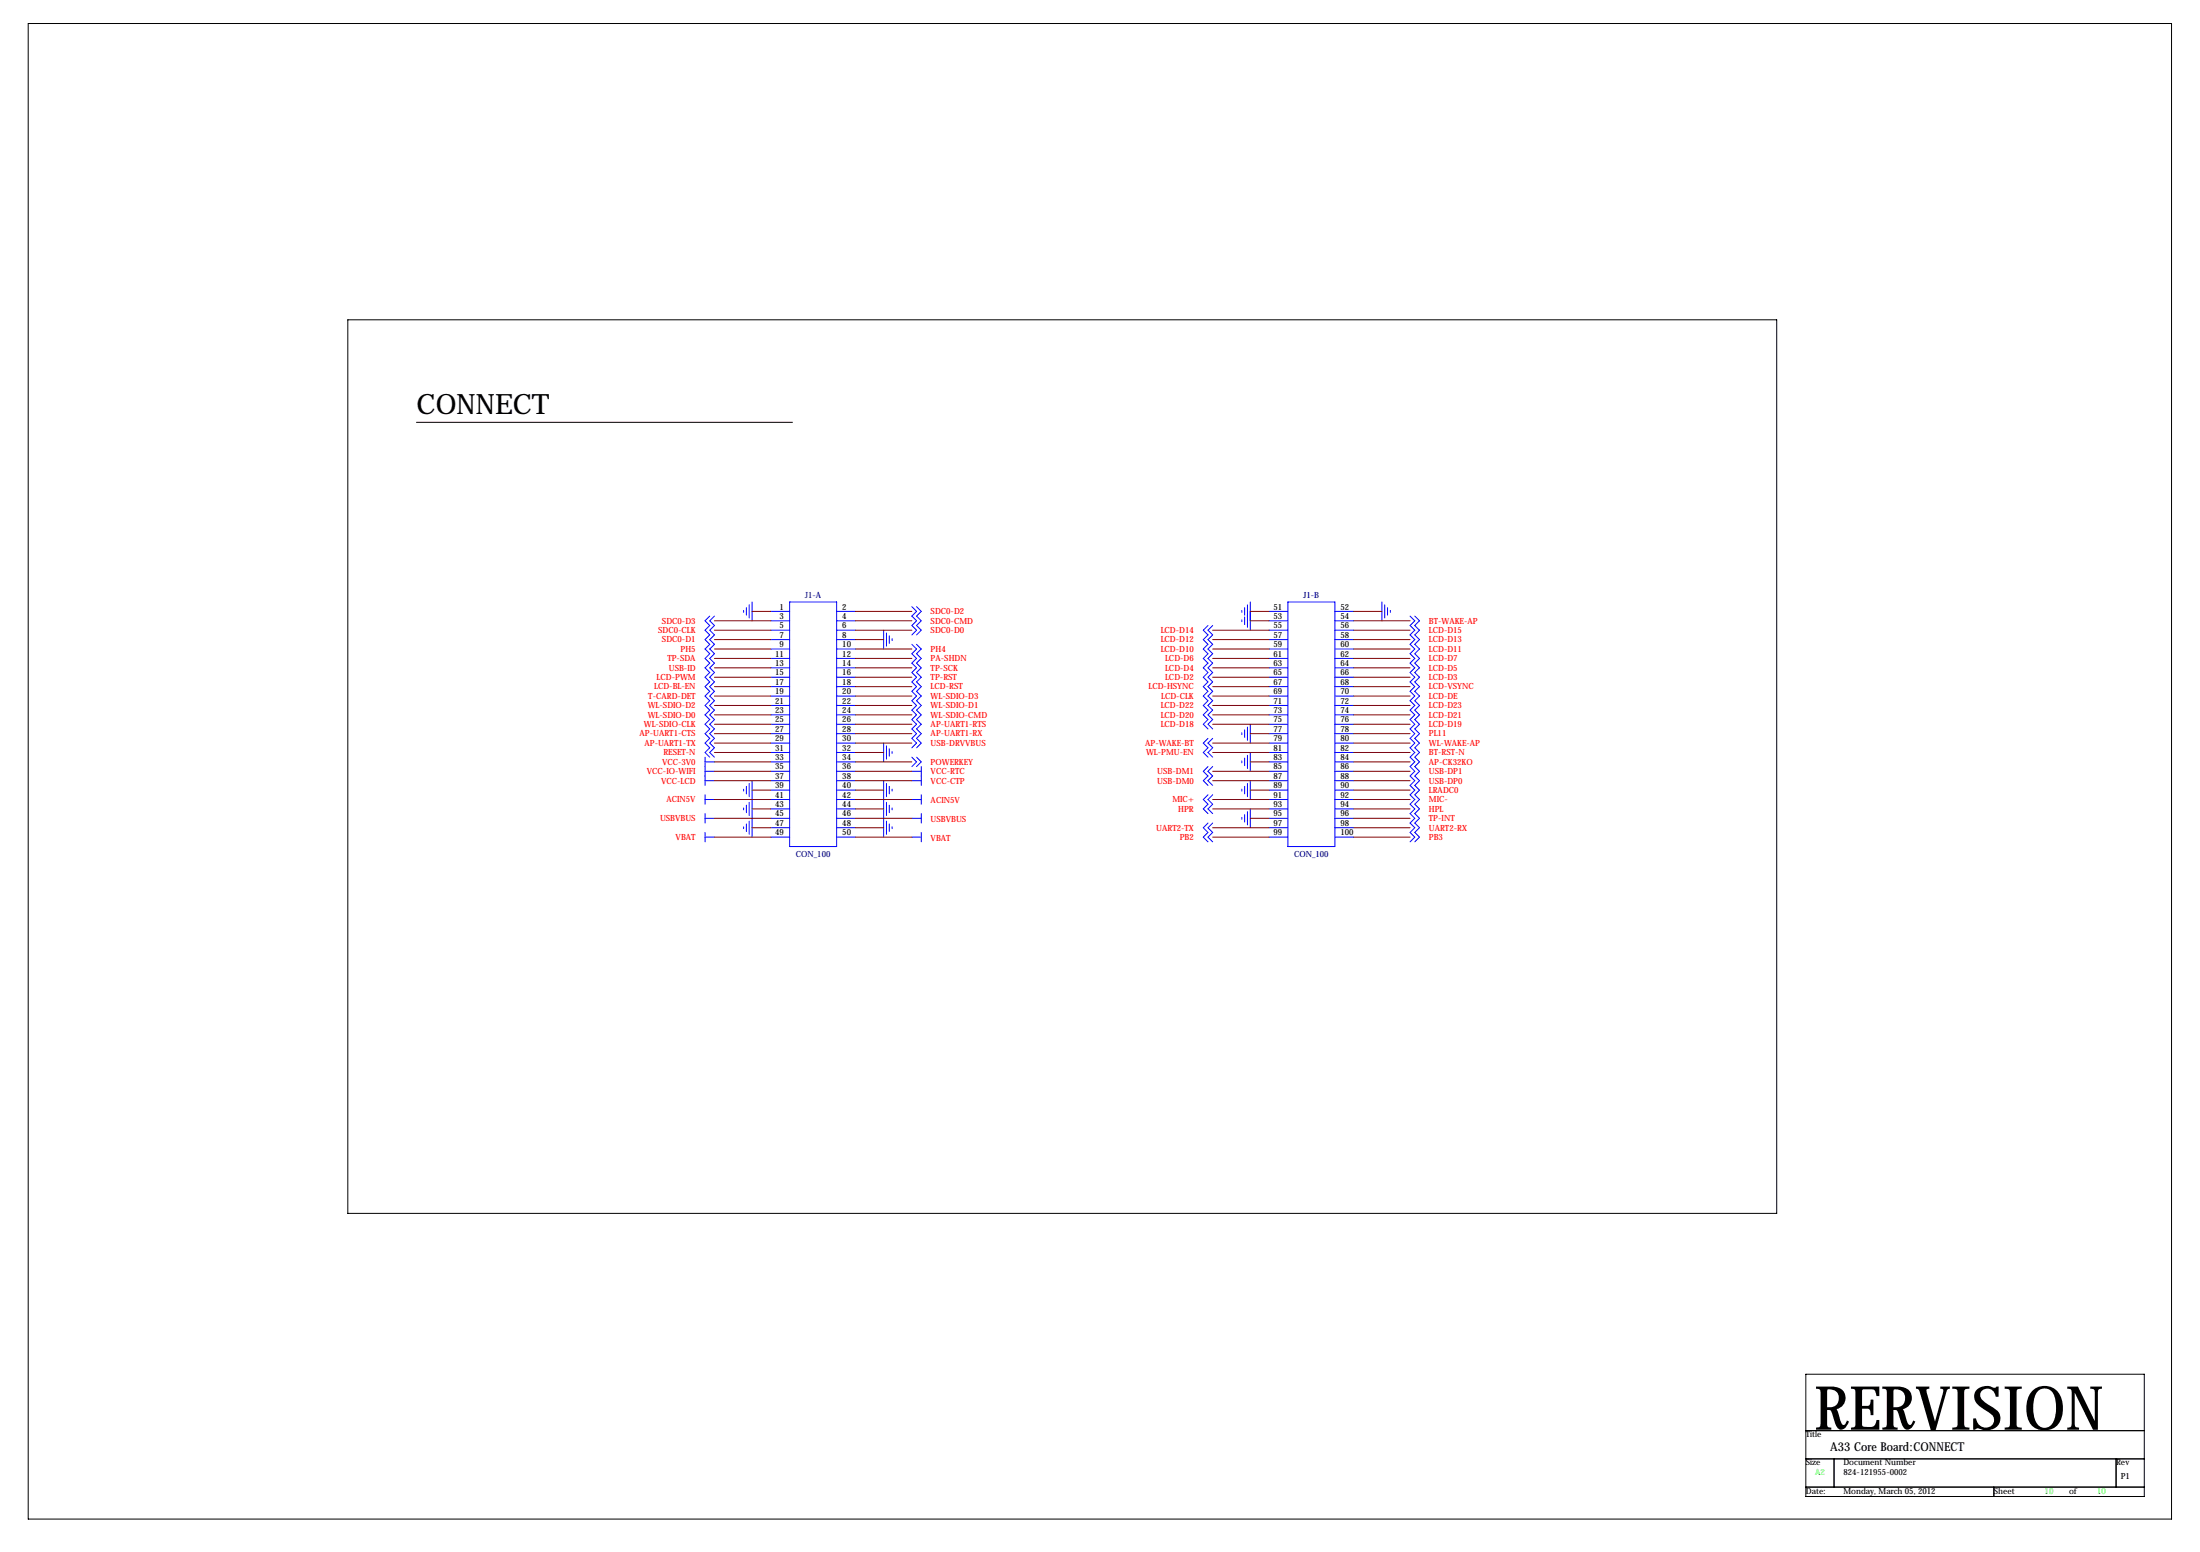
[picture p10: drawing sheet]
<svg xmlns="http://www.w3.org/2000/svg" width="594mm" height="419mm" viewBox="0 0 594 419" stroke-linecap="round" stroke-linejoin="round" font-family="sans-serif">
<path d="M7.6 6.4h579.1v403.8h-579.1zM94 86.4h386.1v241.3h-386.1zM112.5 114h101.6M487.9 371.1h91.5v33h-91.5zM487.9 386.3h91.5M487.9 394h91.5M495.6 394v7.6M571.8 394v7.6M487.9 401.6h91.5M538.7 401.6v2.5" fill="none" stroke="#000" stroke-width=".27"/>
<g fill="none" stroke="#00f" stroke-width=".27">
<path d="M191.8 166.4l-1.3 1.2 1.3 1.3-1.3 1.3 1.3 1.2-1.3 1.3 1.3 1.3-1.3 1.3 1.3 1.2-1.3 1.3 1.3 1.3-1.3 1.2 1.3 1.3-1.3 1.3 1.3 1.2-1.3 1.3 1.3 1.3-1.3 1.3 1.3 1.2-1.3 1.3 1.3 1.3-1.3 1.2 1.3 1.3-1.3 1.3 1.3 1.2-1.3 1.3 1.3 1.3-1.3 1.3 1.3 1.2-1.3 1.3 1.3 1.3M193 166.4l-1.2 1.2 1.2 1.3-1.2 1.3 1.2 1.2-1.2 1.3 1.2 1.3-1.2 1.3 1.2 1.2-1.2 1.3 1.2 1.3-1.2 1.2 1.2 1.3-1.2 1.3 1.2 1.2-1.2 1.3 1.2 1.3-1.2 1.3 1.2 1.2-1.2 1.3 1.2 1.3-1.2 1.2 1.2 1.3-1.2 1.3 1.2 1.2-1.2 1.3 1.2 1.3-1.2 1.3 1.2 1.2-1.2 1.3 1.2 1.3M200.9 164.8v.6M201.7 164.1v2M202.4 163.3v3.6M203.2 162.6v5M208.3 165.1h5.1M208.3 167.6h5.1M208.3 170.2h5.1M208.3 172.7h5.1M208.3 175.3h5.1M208.3 177.8h5.1"/>
<path d="M213.4 162.6h12.7v66h-12.7zM226.1 165.1h5M226.1 167.6h5M226.1 170.2h5M226.1 172.7h5M226.1 175.3h5M226.1 177.8h5M238.8 170.2v5.1M239.5 170.9v3.6M240.3 171.7v2M241 172.5v.5M246.4 174l1.2 1.3-1.2 1.2 1.2 1.3-1.2 1.3 1.2 1.2-1.2 1.3 1.2 1.3-1.2 1.2 1.2 1.3-1.2 1.3 1.2 1.3-1.2 1.2 1.2 1.3-1.2 1.3 1.2 1.2-1.2 1.3 1.2 1.3-1.2 1.2 1.2 1.3-1.2 1.3 1.2 1.3-1.2 1.2"/>
<path d="M246.4 163.8l1.2 1.3-1.2 1.3 1.2 1.2-1.2 1.3 1.2 1.3-1.2 1.2M247.6 174l1.3 1.3-1.3 1.2 1.3 1.3-1.3 1.3 1.3 1.2-1.3 1.3 1.3 1.3-1.3 1.2 1.3 1.3-1.3 1.3 1.3 1.3-1.3 1.2 1.3 1.3-1.3 1.3 1.3 1.2-1.3 1.3 1.3 1.3-1.3 1.2 1.3 1.3-1.3 1.3 1.3 1.3-1.3 1.2M247.6 163.8l1.3 1.3-1.3 1.3 1.3 1.2-1.3 1.3 1.3 1.3-1.3 1.2M326.4 168.9l-1.3 1.3 1.3 1.2-1.3 1.3 1.3 1.3-1.3 1.3 1.3 1.2-1.3 1.3 1.3 1.3-1.3 1.2 1.3 1.3-1.3 1.3 1.3 1.2-1.3 1.3 1.3 1.3-1.3 1.3 1.3 1.2-1.3 1.3 1.3 1.3-1.3 1.2 1.3 1.3-1.3 1.3 1.3 1.2M327.7 168.9l-1.3 1.3 1.3 1.2-1.3 1.3 1.3 1.3-1.3 1.3 1.3 1.2-1.3 1.3 1.3 1.3-1.3 1.2 1.3 1.3-1.3 1.3 1.3 1.2-1.3 1.3 1.3 1.3-1.3 1.3 1.3 1.2-1.3 1.3 1.3 1.3-1.3 1.2 1.3 1.3-1.3 1.3 1.3 1.2M335.5 164.8v.6M335.5 167.4v.5M336.3 164.1v2M336.3 166.6v2.1M337.1 163.3v6.1M337.8 162.6v7.6M342.9 165.1h5.1"/>
<path d="M342.9 167.6h5.1M342.9 170.2h5.1M342.9 172.7h5.1M342.9 175.3h5.1M342.9 177.8h5.1M348 162.6h12.7v66h-12.7zM360.7 165.1h5.1M360.7 167.6h5.1M360.7 170.2h5.1M360.7 172.7h5.1M360.7 175.3h5.1M360.7 177.8h5.1"/>
<path d="M373.4 162.6v5M374.1 163.3v3.6M374.9 164.1v2M375.7 164.8v.6M381 166.4l1.3 1.2-1.3 1.3 1.3 1.3-1.3 1.2 1.3 1.3-1.3 1.3 1.3 1.3-1.3 1.2 1.3 1.3-1.3 1.3 1.3 1.2-1.3 1.3 1.3 1.3-1.3 1.2 1.3 1.3-1.3 1.3 1.3 1.3-1.3 1.2 1.3 1.3-1.3 1.3 1.3 1.2-1.3 1.3 1.3 1.3-1.3 1.2 1.3 1.3-1.3 1.3 1.3 1.3-1.3 1.2 1.3 1.3-1.3 1.3 1.3 1.2-1.3 1.3 1.3 1.3-1.3 1.2 1.3 1.3-1.3 1.3 1.3 1.3-1.3 1.2 1.3 1.3-1.3 1.3 1.3 1.2-1.3 1.3 1.3 1.3-1.3 1.2 1.3 1.3-1.3 1.3 1.3 1.3-1.3 1.2M382.3 166.4l1.2 1.2-1.2 1.3 1.2 1.3-1.2 1.2 1.2 1.3-1.2 1.3 1.2 1.3-1.2 1.2 1.2 1.3-1.2 1.3 1.2 1.2-1.2 1.3 1.2 1.3-1.2 1.2 1.2 1.3-1.2 1.3 1.2 1.3-1.2 1.2 1.2 1.3-1.2 1.3 1.2 1.2-1.2 1.3 1.2 1.3-1.2 1.2 1.2 1.3-1.2 1.3 1.2 1.3-1.2 1.2 1.2 1.3-1.2 1.3 1.2 1.2-1.2 1.3 1.2 1.3-1.2 1.2 1.2 1.3-1.2 1.3 1.2 1.3-1.2 1.2 1.2 1.3-1.2 1.3 1.2 1.2-1.2 1.3 1.2 1.3-1.2 1.2 1.2 1.3-1.2 1.3 1.2 1.3-1.2 1.2M208.3 180.3h5.1M208.3 182.9h5.1M208.3 185.4h5.1M208.3 188h5.1M208.3 190.5h5.1M208.3 193h5.1"/>
<path d="M208.3 195.6h5.1M208.3 198.1h5.1M226.1 180.3h5M226.1 182.9h5M226.1 185.4h5M226.1 188h5M226.1 190.5h5M226.1 193h5M226.1 195.6h5M226.1 198.1h5M326.4 199.4l-1.3 1.3 1.3 1.2-1.3 1.3 1.3 1.3M327.7 199.4l-1.3 1.3 1.3 1.2-1.3 1.3 1.3 1.3"/>
<path d="M335.5 197.9v.5M336.3 197.1v2M337.1 196.3v3.6M337.8 195.6v5.1M342.9 180.3h5.1M342.9 182.9h5.1M342.9 185.4h5.1M342.9 188h5.1M342.9 190.5h5.1M342.9 193h5.1M342.9 195.6h5.1M342.9 198.1h5.1"/>
<path d="M360.7 180.3h5.1M360.7 182.9h5.1M360.7 185.4h5.1M360.7 188h5.1M360.7 190.5h5.1M360.7 193h5.1M360.7 195.6h5.1M360.7 198.1h5.1M190.5 205.7h2.5M190.5 208.3h2.5M190.5 210.8h2.5M190.5 215.9h2.5"/>
<path d="M190.5 204.5v7.6M190.5 214.6v2.6M190.5 219.7v2.5M200.9 213.1v.5M200.9 218.2v.5M201.7 212.3v2.1M201.7 217.4v2.1M202.4 211.6v3.5M202.4 216.7v3.5M203.2 210.8v15.3M208.3 200.7h5.1M208.3 203.2h5.1"/>
<path d="M208.3 205.7h5.1M208.3 208.3h5.1M208.3 210.8h5.1M208.3 213.4h5.1M208.3 215.9h5.1M208.3 218.4h5.1M226.1 200.7h5M226.1 203.2h5M226.1 205.7h5M226.1 208.3h5M226.1 210.8h5M226.1 213.4h5"/>
<path d="M226.1 215.9h5M226.1 218.4h5M238.8 200.7v5M238.8 210.8v15.3M239.5 201.4v3.6M239.5 211.6v3.5M239.5 216.7v3.5M240.3 202.2v2M240.3 212.3v2.1M240.3 217.4v2.1M241 202.9v.6M241 213.1v.5"/>
<path d="M241 218.2v.5M246.4 208.3h2.5M246.4 210.8h2.5M246.4 215.9h2.5M246.4 204.5l1.2 1.2-1.2 1.3M247.6 204.5l1.3 1.2-1.3 1.3M248.9 207v5.1M248.9 214.6v2.6M248.9 219.7v2.5M326.4 207l-1.3 1.3 1.3 1.2-1.3 1.3 1.3 1.3M326.4 214.6l-1.3 1.3 1.3 1.3-1.3 1.2 1.3 1.3M327.7 207l-1.3 1.3 1.3 1.2-1.3 1.3 1.3 1.3"/>
<path d="M327.7 214.6l-1.3 1.3 1.3 1.3-1.3 1.2 1.3 1.3M335.5 205.5v.5M335.5 213.1v.5M336.3 204.7v2.1M336.3 212.3v2.1M336.3 220v2M337.1 204v3.5M337.1 211.6v3.5M337.1 219.2v3.6M337.8 203.2v5.1M337.8 210.8v5.1M337.8 218.4v5.1"/>
<path d="M342.9 200.7h5.1M342.9 203.2h5.1M342.9 205.7h5.1M342.9 208.3h5.1M342.9 210.8h5.1M342.9 213.4h5.1M342.9 215.9h5.1M342.9 218.4h5.1M360.7 200.7h5.1M360.7 203.2h5.1M360.7 205.7h5.1M360.7 208.3h5.1"/>
<path d="M360.7 210.8h5.1M360.7 213.4h5.1M360.7 215.9h5.1M360.7 218.4h5.1M190.5 221h2.5M190.5 226.1h2.5M190.5 224.8v2.5M200.9 223.3v.5M201.7 222.5v2M202.4 221.7v3.6M208.3 221h5.1M208.3 223.5h5.1"/>
<path d="M208.3 226.1h5.1M226.1 221h5M226.1 223.5h5M226.1 226.1h5M239.5 221.7v3.6M240.3 222.5v2M241 223.3v.5M246.4 221h2.5M246.4 226.1h2.5M248.9 224.8v2.5M326.4 222.2l-1.3 1.3 1.3 1.3-1.3 1.3 1.3 1.2M327.7 222.2l-1.3 1.3 1.3 1.3-1.3 1.3 1.3 1.2"/>
<path d="M335.5 220.7v.5M342.9 221h5.1M342.9 223.5h5.1M342.9 226.1h5.1M360.7 221h5.1M360.7 223.5h5.1M360.7 226.1h5.1"/>
</g>
<g fill="none" stroke="#800000" stroke-width=".27">
<path d="M193 177.8h15.3M193 170.2h15.3M193 175.3h15.3M193 172.7h15.3M193 167.6h15.3M203.2 165.1h5.1M231.1 177.8h15.3M231.1 170.2h15.3M231.1 175.3h15.3M231.1 172.7h7.7M231.1 165.1h15.3M231.1 167.6h15.3"/>
<path d="M327.7 177.8h15.2M327.7 170.2h15.2M327.7 175.3h15.2M327.7 172.7h15.2M337.8 165.1h5.1M337.8 167.6h5.1M365.8 177.8h15.2M365.8 170.2h15.2M365.8 175.3h15.2M365.8 172.7h15.2M365.8 165.1h7.6M365.8 167.6h15.2"/>
<path d="M193 195.6h15.3M193 190.5h15.3M193 180.3h15.3M193 182.9h15.3M193 193h15.3M193 188h15.3M193 185.4h15.3M193 198.1h15.3M231.1 195.6h15.3M231.1 190.5h15.3M231.1 180.3h15.3M231.1 182.9h15.3"/>
<path d="M231.1 193h15.3M231.1 188h15.3M231.1 185.4h15.3M231.1 198.1h15.3M327.7 195.6h15.2M327.7 190.5h15.2M327.7 180.3h15.2M327.7 182.9h15.2M327.7 193h15.2M327.7 188h15.2M327.7 185.4h15.2M337.8 198.1h5.1"/>
<path d="M365.8 195.6h15.2M365.8 190.5h15.2M365.8 180.3h15.2M365.8 182.9h15.2M365.8 193h15.2M365.8 188h15.2M365.8 185.4h15.2M365.8 198.1h15.2M193 203.2h15.3M193 200.7h15.3M193 210.8h15.3M193 208.3h15.3"/>
<path d="M193 205.7h15.3M193 215.9h15.3M203.2 218.4h5.1M203.2 213.4h5.1M231.1 203.2h7.7M231.1 200.7h15.3M231.1 210.8h15.3M231.1 208.3h15.3M231.1 205.7h15.3M231.1 215.9h15.3M231.1 218.4h7.7M231.1 213.4h7.7"/>
<path d="M327.7 203.2h15.2M327.7 200.7h15.2M327.7 210.8h15.2M327.7 208.3h15.2M327.7 215.9h15.2M327.7 218.4h15.2M337.8 205.7h5.1M337.8 213.4h5.1M365.8 203.2h15.2M365.8 200.7h15.2M365.8 210.8h15.2M365.8 208.3h15.2"/>
<path d="M365.8 205.7h15.2M365.8 215.9h15.2M365.8 218.4h15.2M365.8 213.4h15.2M193 221h15.3M193 226.1h15.3M203.2 223.5h5.1M231.1 221h15.3M231.1 226.1h15.3M231.1 223.5h7.7M327.7 226.1h15.2M327.7 223.5h15.2"/>
<path d="M337.8 221h5.1M365.8 221h15.2M365.8 226.1h15.2M365.8 223.5h15.2"/>
</g>
<text font-size="16.5" x="490.2" y="386.1">RERVISION</text>
<text font-size="7.6" x="112.5" y="111.8">CONNECT</text>
<text font-size="3.3" x="494.5" y="391.9">A33 Core Board:CONNECT</text>
<g font-size="2.3" fill="#000080">
<text x="217.5" y="161.5">J1-A</text>
<text x="352.2" y="161.5">J1-B</text>
<text x="215" y="231.3">CON_100</text>
<text x="349.7" y="231.3">CON_100</text>
</g>
<g font-size="2.3">
<text x="210.6" y="164.6">1</text>
<text x="210.6" y="167.1">3</text>
<text x="227.6" y="164.6">2</text>
<text x="227.6" y="167.1">4</text>
<text x="344.1" y="164.6">51</text>
<text x="344.1" y="167.1">53</text>
<text x="362.2" y="164.6">52</text>
<text x="362.2" y="167.1">54</text>
<text x="210.6" y="169.7">5</text>
<text x="210.6" y="172.2">7</text>
<text x="227.6" y="169.7">6</text>
<text x="227.6" y="172.2">8</text>
<text x="344.1" y="169.7">55</text>
<text x="344.1" y="172.2">57</text>
<text x="362.2" y="169.7">56</text>
<text x="362.2" y="172.2">58</text>
<text x="209.5" y="177.3">11</text>
<text x="209.5" y="179.8">13</text>
<text x="210.6" y="174.8">9</text>
<text x="227.6" y="174.8">10</text>
<text x="227.6" y="177.3">12</text>
<text x="227.6" y="179.8">14</text>
<text x="344.1" y="174.8">59</text>
<text x="344.1" y="177.3">61</text>
<text x="344.1" y="179.8">63</text>
<text x="362.2" y="174.8">60</text>
<text x="362.2" y="177.3">62</text>
<text x="362.2" y="179.8">64</text>
<text x="209.5" y="182.4">15</text>
<text x="209.5" y="184.9">17</text>
<text x="227.6" y="182.4">16</text>
<text x="227.6" y="184.9">18</text>
<text x="344.1" y="182.4">65</text>
<text x="344.1" y="184.9">67</text>
<text x="362.2" y="182.4">66</text>
<text x="362.2" y="184.9">68</text>
<text x="209.5" y="187.5">19</text>
<text x="209.5" y="190">21</text>
<text x="227.6" y="187.5">20</text>
<text x="227.6" y="190">22</text>
<text x="344.1" y="187.5">69</text>
<text x="344.1" y="190">71</text>
<text x="362.2" y="187.5">70</text>
<text x="362.2" y="190">72</text>
<text x="209.5" y="192.5">23</text>
<text x="209.5" y="195.1">25</text>
<text x="209.5" y="197.6">27</text>
<text x="227.6" y="192.5">24</text>
<text x="227.6" y="195.1">26</text>
<text x="227.6" y="197.6">28</text>
<text x="344.1" y="192.5">73</text>
<text x="344.1" y="195.1">75</text>
<text x="344.1" y="197.6">77</text>
<text x="362.2" y="192.5">74</text>
<text x="362.2" y="195.1">76</text>
<text x="362.2" y="197.6">78</text>
<text x="209.5" y="200.2">29</text>
<text x="209.5" y="202.7">31</text>
<text x="227.6" y="200.2">30</text>
<text x="227.6" y="202.7">32</text>
<text x="344.1" y="200.2">79</text>
<text x="344.1" y="202.7">81</text>
<text x="362.2" y="200.2">80</text>
<text x="362.2" y="202.7">82</text>
<text x="209.5" y="205.2">33</text>
<text x="209.5" y="207.8">35</text>
<text x="227.6" y="205.2">34</text>
<text x="227.6" y="207.8">36</text>
<text x="344.1" y="205.2">83</text>
<text x="344.1" y="207.8">85</text>
<text x="362.2" y="205.2">84</text>
<text x="362.2" y="207.8">86</text>
<text x="209.5" y="210.3">37</text>
<text x="209.5" y="212.9">39</text>
<text x="209.5" y="215.4">41</text>
<text x="227.6" y="210.3">38</text>
<text x="227.6" y="212.9">40</text>
<text x="227.6" y="215.4">42</text>
<text x="344.1" y="210.3">87</text>
<text x="344.1" y="212.9">89</text>
<text x="344.1" y="215.4">91</text>
<text x="362.2" y="210.3">88</text>
<text x="362.2" y="212.9">90</text>
<text x="362.2" y="215.4">92</text>
<text x="209.5" y="217.9">43</text>
<text x="209.5" y="220.5">45</text>
<text x="227.6" y="217.9">44</text>
<text x="227.6" y="220.5">46</text>
<text x="344.1" y="217.9">93</text>
<text x="344.1" y="220.5">95</text>
<text x="362.2" y="217.9">94</text>
<text x="362.2" y="220.5">96</text>
<text x="209.5" y="223">47</text>
<text x="209.5" y="225.6">49</text>
<text x="227.6" y="223">48</text>
<text x="227.6" y="225.6">50</text>
<text x="344.1" y="223">97</text>
<text x="344.1" y="225.6">99</text>
<text x="362.2" y="223">98</text>
<text x="362.2" y="225.6">100</text>
<text x="487.9" y="388.1">Title</text>
<text x="487.9" y="395.7">Size</text>
<text x="498.1" y="395.7">Document Number</text>
<text x="571.8" y="395.7">Rev</text>
<text x="498.1" y="398.3">824-121955-0002</text>
<text x="573" y="399.3">P1</text>
<text x="487.9" y="403.4">Date:</text>
<text x="498.1" y="403.4">Monday, March 05, 2012</text>
<text x="538.7" y="403.4">Sheet</text>
<text x="559.1" y="403.4">of</text>
</g>
<g font-size="2.3" fill="#f00">
<text x="251.5" y="165.9">SDC0-D2</text>
<text x="177.8" y="170.9">SDC0-CLK</text>
<text x="178.9" y="168.4">SDC0-D3</text>
<text x="178.9" y="173.5">SDC0-D1</text>
<text x="251.5" y="168.4">SDC0-CMD</text>
<text x="251.5" y="170.9">SDC0-D0</text>
<text x="313.6" y="173.5">LCD-D12</text>
<text x="313.6" y="170.9">LCD-D14</text>
<text x="386.1" y="173.5">LCD-D13</text>
<text x="386.1" y="170.9">LCD-D15</text>
<text x="386.1" y="168.4">BT-WAKE-AP</text>
<text x="180.3" y="178.6">TP-SDA</text>
<text x="183.9" y="176">PH5</text>
<text x="251.5" y="176">PH4</text>
<text x="251.5" y="178.6">PA-SHDN</text>
<text x="313.6" y="176">LCD-D10</text>
<text x="314.8" y="178.6">LCD-D6</text>
<text x="386.1" y="178.6">LCD-D7</text>
<text x="386.1" y="176">LCD-D11</text>
<text x="177.4" y="183.6">LCD-PWM</text>
<text x="180.7" y="181.1">USB-ID</text>
<text x="251.5" y="181.1">TP-SCK</text>
<text x="251.5" y="183.6">TP-RST</text>
<text x="314.8" y="183.6">LCD-D2</text>
<text x="314.8" y="181.1">LCD-D4</text>
<text x="386.1" y="183.6">LCD-D3</text>
<text x="386.1" y="181.1">LCD-D5</text>
<text x="175" y="191.3">WL-SDIO-D2</text>
<text x="175.2" y="188.7">T-CARD-DET</text>
<text x="176.8" y="186.2">LCD-BL-EN</text>
<text x="251.5" y="186.2">LCD-RST</text>
<text x="251.5" y="188.7">WL-SDIO-D3</text>
<text x="251.5" y="191.3">WL-SDIO-D1</text>
<text x="310.3" y="186.2">LCD-HSYNC</text>
<text x="313.6" y="191.3">LCD-D22</text>
<text x="313.8" y="188.7">LCD-CLK</text>
<text x="386.1" y="191.3">LCD-D23</text>
<text x="386.1" y="188.7">LCD-DE</text>
<text x="386.1" y="186.2">LCD-VSYNC</text>
<text x="174" y="196.3">WL-SDIO-CLK</text>
<text x="175" y="193.8">WL-SDIO-D0</text>
<text x="251.5" y="193.8">WL-SDIO-CMD</text>
<text x="251.5" y="196.3">AP-UART1-RTS</text>
<text x="313.6" y="196.3">LCD-D18</text>
<text x="313.6" y="193.8">LCD-D20</text>
<text x="386.1" y="196.3">LCD-D19</text>
<text x="386.1" y="193.8">LCD-D21</text>
<text x="172.8" y="198.9">AP-UART1-CTS</text>
<text x="174.1" y="201.4">AP-UART1-TX</text>
<text x="179.3" y="204">RESET-N</text>
<text x="251.5" y="198.9">AP-UART1-RX</text>
<text x="251.5" y="201.4">USB-DRVVBUS</text>
<text x="309.4" y="201.4">AP-WAKE-BT</text>
<text x="309.7" y="204">WL-PMU-EN</text>
<text x="386.1" y="204">BT-RST-N</text>
<text x="386.1" y="198.9">PL11</text>
<text x="386.1" y="201.4">WL-WAKE-AP</text>
<text x="174.8" y="209">VCC-IO-WIFI</text>
<text x="178.9" y="206.5">VCC-3V0</text>
<text x="251.5" y="209">VCC-RTC</text>
<text x="251.5" y="206.5">POWERKEY</text>
<text x="312.7" y="209">USB-DM1</text>
<text x="386.1" y="209">USB-DP1</text>
<text x="386.1" y="206.5">AP-CK32KO</text>
<text x="178.6" y="211.6">VCC-LCD</text>
<text x="251.5" y="211.6">VCC-CTP</text>
<text x="312.7" y="211.6">USB-DM0</text>
<text x="386.1" y="211.6">USB-DP0</text>
<text x="386.1" y="214.1">LRADC0</text>
<text x="178.3" y="221.7">USBVBUS</text>
<text x="180.1" y="216.7">ACIN5V</text>
<text x="251.5" y="222">USBVBUS</text>
<text x="251.5" y="216.9">ACIN5V</text>
<text x="316.8" y="216.7">MIC+</text>
<text x="318.4" y="219.2">HPR</text>
<text x="386.1" y="216.7">MIC-</text>
<text x="386.1" y="219.2">HPL</text>
<text x="386.1" y="221.7">TP-INT</text>
<text x="182.6" y="226.8">VBAT</text>
<text x="251.5" y="227.1">VBAT</text>
<text x="312.4" y="224.3">UART2-TX</text>
<text x="318.8" y="226.8">PB2</text>
<text x="386.1" y="224.3">UART2-RX</text>
<text x="386.1" y="226.8">PB3</text>
</g>
<g font-size="2.3" fill="#0f0">
<text x="490.5" y="398.3">A2</text>
<text x="552.5" y="403.4">10</text>
<text x="566.7" y="403.4">10</text>
</g>
</svg>
